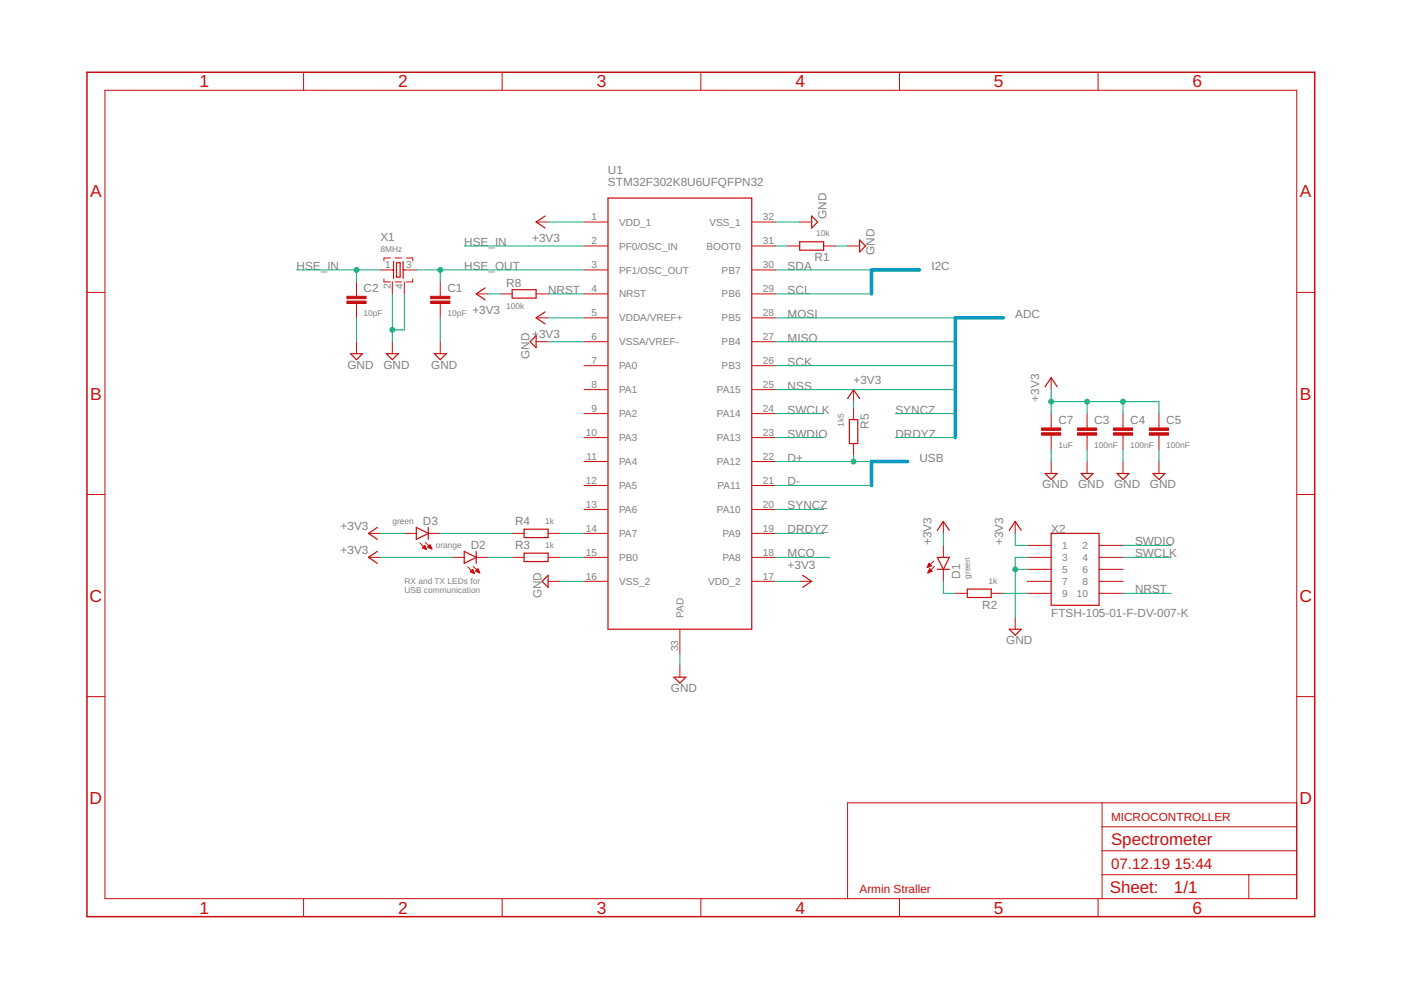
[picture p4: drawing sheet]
<svg xmlns="http://www.w3.org/2000/svg" width="297mm" height="210mm" viewBox="0 0 297 210" stroke-linecap="round" stroke-linejoin="round" font-family="sans-serif">
<g fill="none" stroke="#c90d0c" stroke-width=".25">
<path d="M83.4 55.5v3.5M84.1 55.7h.7v3.1h-.7zM85.5 55.5v3.5M115.6 45.8l-1.9 1.3 1.9 1.2M128.9 42h30.5v91.4h-30.5zM169.5 51.3h5.1v1.7h-5.1zM172.1 45.8l1.3 1.3-1.3 1.2zM182.2 50.9l1.3 1.3-1.3 1.2zM74.3 75h2.6l-1.3 1.3zM81.9 75h2.6l-1.3 1.3zM92.1 75h2.5l-1.3 1.3zM102.9 61l-1.9 1.3 1.9 1.3"/>
<path d="M108.6 61.4h5.1v1.8h-5.1zM113.7 71.2v2.5l-1.3-1.2zM115.6 66.1l-1.9 1.3 1.9 1.3M179.7 84.5l1.3-1.9 1.2 1.9M180.1 89h1.8v5h-1.8zM221.6 82l1.3-1.9 1.2 1.9M80 111.8l-1.9 1.3 1.9 1.3M80 116.9l-1.9 1.3 1.9 1.2M88.3 111.8l2.5 1.3-2.5 1.3zM90.8 111.8v2.6M98.4 116.9l2.6 1.3-2.6 1.2zM101 116.9v2.5"/>
<path d="M111.1 112.2h5.1v1.8h-5.1zM111.1 117.3h5.1v1.8h-5.1zM198.7 112.5l1.3-1.9 1.3 1.9M198.7 118.2h2.6l-1.3 2.5zM214 112.5l1.2-1.9 1.3 1.9M221.6 100.4h2.5l-1.2 1.3zM222.9 113.1h10.1v15.2h-10.1zM229.2 100.4h2.6l-1.3 1.3zM236.8 100.4h2.6l-1.3 1.3zM244.5 100.4h2.5l-1.3 1.3zM116.2 122v2.5l-1.3-1.2zM170.2 122l1.9 1.3-1.9 1.2"/>
<path d="M198.7 120.7h2.6M205.1 124.9h5.1v1.8h-5.1zM214 133.4h2.5l-1.3 1.3zM142.9 143.6h2.5l-1.3 1.2z"/>
</g>
<g fill="none" stroke="#c90d0c" stroke-width=".21">
<path d="M22.2 19.1h252.7v171.4h-252.7zM64.4 15.3v3.8M106.5 15.3v3.8M148.6 15.3v3.8M190.7 15.3v3.8M232.8 15.3v3.8M75.6 59.8v3M80.6 57.2h2.8M81.4 59.1v.7h1.4M82.8 54.7h-1.4v.6M83.2 59.8v2.5M83.8 54.7h1.4"/>
<path d="M83.8 59.8h1.4M85.5 57.2h2.8M85.7 59.8v2.5M86.1 54.7h1.4v.6M87.5 59.1v.7h-1.4M93.3 59.8v3M113.7 47.1h2.5M123.8 47.1h5.1M123.8 52.2h5.1M123.8 57.2h5.1M159.4 47.1h5.1M159.4 52.2h5.1"/>
<path d="M159.4 57.2h5.1M167 52.2h2.5M169.5 47.1h2.6M174.6 52.2h2.6M179.7 52.2h2.5M18.4 62h3.8M75.6 64.3v3.1M75.6 72.5v2.5M83.2 72.5v2.5M93.3 64.3v3.1M93.3 72.5v2.5M101 62.3h2.5"/>
<path d="M106 62.3h2.6M113.7 62.3h2.5M113.7 67.4h2.5M113.7 72.5h2.5M123.8 62.3h5.1M123.8 67.4h5.1M123.8 72.5h5.1M123.8 77.5h5.1M159.4 62.3h5.1M159.4 67.4h5.1M159.4 72.5h5.1M159.4 77.5h5.1"/>
<path d="M274.9 62h3.8M123.8 82.6h5.1M123.8 87.7h5.1M123.8 92.8h5.1M123.8 97.9h5.1M159.4 82.6h5.1M159.4 87.7h5.1M159.4 92.8h5.1M159.4 97.9h5.1M181 82.6v2.6M181 86.4v2.6M181 94v2.6"/>
<path d="M222.9 80.1v2.5M222.9 87.7v3M222.9 92.3v3M222.9 97.9v2.5M230.5 87.7v3M230.5 92.3v3M230.5 97.9v2.5M238.1 87.7v3M238.1 92.3v3M238.1 97.9v2.5M245.7 87.7v3M245.7 92.3v3"/>
<path d="M245.7 97.9v2.5M18.4 104.8h3.8M78.1 113.1h2.5M78.1 118.2h2.5M85.7 113.1h2.6M89 115.1l1.4 1.4M89.6 116.1h.6M89.7 116.2h.6M89.7 116h.5M89.9 115.8h.2M90 116.3h.3M90 115.7h.1"/>
<path d="M90 115.6l.4 .9-.9-.4zM90.2 115l1.4 1.4M90.2 116.4h.2M90.7 116l.5-.5 .4 .9zM90.7 116h.7M90.8 113.1h2.5M90.8 116.1h.6M90.9 115.8h.4M91 115.7h.3M91.1 116.2h.4M91.1 115.6h.1M91.4 116.3h.1"/>
<path d="M95.9 118.2h2.5M101 118.2h2.5M108.6 113.1h2.5M108.6 118.2h2.5M116.2 113.1h2.5M116.2 118.2h2.5M123.8 102.9h5.1M123.8 108h5.1M123.8 113.1h5.1M123.8 118.2h5.1M159.4 102.9h5.1M159.4 108h5.1"/>
<path d="M159.4 113.1h5.1M159.4 118.2h5.1M196.8 119.9h.7M196.8 119.8h.5M196.8 119.7h.4M196.9 119.6h.2M197 119.4h.1M197 119.4l-.4 .9M197 119.4l.5 .6-.9 .3M198 118.9l-1.4 1.4M200 110.6v2.5M200 115.6v2.6"/>
<path d="M215.2 110.6v2.5M217.8 118.2h5.1M217.8 115.6h5.1M233 118.2h5.1M233 115.6h5.1M274.9 104.8h3.8M99.2 120.2l1.4 1.4M99.8 121.1h.6M99.8 121.3h.6M99.9 121h.5M100 120.9h.3M100.1 121.4h.4"/>
<path d="M100.1 120.8h.1M100.2 120.7l.4 .9-.9-.4zM100.3 120.1l1.4 1.4M100.4 121.5h.1M100.8 121.1l.5-.5 .4 .9zM100.9 121h.6M101 121.1h.6M101 120.9h.5M101.2 120.8h.2M101.2 121.3h.4M101.3 120.6h.1M101.5 121.4h.2"/>
<path d="M116.2 123.3h2.5M123.8 123.3h5.1M144.1 133.4v5.1M159.4 123.3h5.1M169.5 123.3h2.6M196.6 120.3h.1M196.7 120.2h.3M196.7 120.1h.5M196.7 121.4h.2M196.8 121.3h.4M196.8 121.1h.7M196.9 121h.6"/>
<path d="M197 120.9h.4M197 120.8h.3M197.1 120.6h.1M197.1 120.6l.5 .5-.9 .4zM198.1 120.1l-1.4 1.4M200 120.7v2.6M202.5 125.8h2.6M210.2 125.8h2.5M215.2 130.9v2.5M217.8 123.3h5.1M217.8 120.7h5.1M217.8 125.8h5.1"/>
<path d="M233 123.3h5.1M233 120.7h5.1M233 125.8h5.1M18.4 147.7h3.8M144.1 141v2.6M274.9 147.7h3.8M233.7 170.2v20.3M233.7 175.3h41.2M274.9 170.2h-95.2v20.3M64.4 190.5v3.9M106.5 190.5v3.9M148.6 190.5v3.9"/>
<path d="M190.7 190.5v3.9M232.8 190.5v3.9M233.7 185.5h41.2M233.7 180.4h41.2M264.8 185.5v5"/>
</g>
<g fill="#c90d0c" stroke="#c90d0c" stroke-width=".21">
<path d="M91.3 63.8h4.1v.5h-4.1z"/>
<path d="M91.3 62.8h4.1v.5h-4.1z"/>
<path d="M73.6 63.8h4v.5h-4z"/>
<path d="M73.6 62.8h4v.5h-4z"/>
<path d="M220.8 91.8h4.1v.5h-4.1z"/>
<path d="M220.8 90.7h4.1v.5h-4.1z"/>
<path d="M228.5 91.8h4v.5h-4z"/>
<path d="M228.5 90.7h4v.5h-4z"/>
<path d="M236.1 91.8h4v.5h-4z"/>
<path d="M236.1 90.7h4v.5h-4z"/>
<path d="M243.7 91.8h4.1v.5h-4.1z"/>
<path d="M243.7 90.7h4.1v.5h-4.1z"/>
</g>
<path d="M18.4 15.3h260.3v179.1h-260.3z" fill="none" stroke="#c90d0c" stroke-width=".32"/>
<path d="M194.9 57.2h-10.1v5.1M212.7 67.4h-10.2v25.4M192.4 97.9h-7.6v5" fill="none" stroke="#0696d7" stroke-width=".76"/>
<g fill="none" stroke="#0dab76" stroke-width=".21">
<path d="M62.9 57.2h17.7M75.6 57.2v2.6M88.3 57.2h35.5M93.3 57.2v2.6M98.4 52.2h25.4M116.2 47.1h7.6M164.5 47.1h5M164.5 52.2h2.5M164.5 57.2h20.3M177.2 52.2h2.5M75.6 67.4v5.1M83.2 62.3v10.2"/>
<path d="M85.7 62.3v7.6h-2.5M93.3 67.4v5.1M103.5 62.3h2.5M116.2 67.4h7.6M116.2 62.3h7.6M116.2 72.5h7.6M164.5 67.4h38M164.5 62.3h20.3M164.5 72.5h38M164.5 77.5h38M164.5 82.6h38M164.5 87.7h10.1"/>
<path d="M164.5 92.8h10.1M164.5 97.9h20.3M181 85.2v1.2M181 96.6v1.3M189.9 87.7h12.6M189.9 92.8h12.6M222.9 82.6v5.1M222.9 95.3v2.6M222.9 85.2h22.8v2.5M230.5 85.2v2.5M230.5 95.3v2.6M238.1 85.2v2.5"/>
<path d="M238.1 95.3v2.6M245.7 95.3v2.6M80.6 113.1h5.1M80.6 118.2h15.3M93.3 113.1h15.3M103.5 118.2h5.1M118.7 113.1h5.1M118.7 118.2h5.1M164.5 113.1h10.1M164.5 118.2h11.4M164.5 102.9h20.3M164.5 108h10.1"/>
<path d="M200 113.1v2.5M215.2 113.1v2.5h2.6M217.8 118.2h-2.6v12.7M238.1 115.6h10.2M238.1 118.2h10.2M118.7 123.3h5.1M144.1 138.5v2.5M164.5 123.3h5M200 123.3v2.5h2.5M212.7 125.8h5.1M215.2 120.7h2.6M238.1 125.8h10.2"/>
</g>
<g fill="#0dab76" stroke="#0dab76" stroke-width=".21">
<circle cx="222.9" cy="85.2" r=".51"/>
<circle cx="238.1" cy="85.2" r=".51"/>
<circle cx="230.5" cy="85.2" r=".51"/>
<circle cx="83.2" cy="69.9" r=".51"/>
<circle cx="215.2" cy="120.7" r=".51"/>
<circle cx="93.3" cy="57.2" r=".51"/>
<circle cx="75.6" cy="57.2" r=".51"/>
<circle cx="181" cy="97.9" r=".51"/>
</g>
<g font-size="3.7" fill="#c90d0c">
<text x="42.3" y="18.5">1</text>
<text x="84.4" y="18.5">2</text>
<text x="126.5" y="18.5">3</text>
<text x="168.6" y="18.5">4</text>
<text x="210.7" y="18.5">5</text>
<text x="252.9" y="18.5">6</text>
<text x="19.1" y="41.9">A</text>
<text x="275.6" y="41.9">A</text>
<text x="19.1" y="84.7">B</text>
<text x="275.6" y="84.7">B</text>
<text x="19" y="127.6">C</text>
<text x="275.5" y="127.6">C</text>
<text x="19" y="170.4">D</text>
<text x="275.5" y="170.4">D</text>
<text x="42.3" y="193.7">1</text>
<text x="84.4" y="193.7">2</text>
<text x="126.5" y="193.7">3</text>
<text x="168.6" y="193.7">4</text>
<text x="210.7" y="193.7">5</text>
<text x="252.9" y="193.7">6</text>
</g>
<g font-size="3.6" fill="#c90d0c">
<text x="235.6" y="179.1">Spectrometer</text>
<text x="235.3" y="189.4">Sheet:</text>
<text x="248.9" y="189.3">1/1</text>
</g>
<g font-size="3.2" fill="#c90d0c">
<text x="235.6" y="184.2">07.12.19</text>
<text x="249" y="184.2">15:44</text>
</g>
<g font-size="2.5" fill="#808080">
<text x="128.9" y="39.5">STM32F302K8U6UFQFPN32</text>
<text x="128.9" y="36.9">U1</text>
<text x="175.3" y="46.4" transform="rotate(-90 175.3 46.4)">GND</text>
<text x="80.7" y="51.1">X1</text>
<text x="98.4" y="52.1">HSE_IN</text>
<text x="112.8" y="51.4">+3V3</text>
<text x="62.9" y="57.2">HSE_IN</text>
<text x="98.4" y="57.2">HSE_OUT</text>
<text x="167" y="57.2">SDA</text>
<text x="172.7" y="55.4">R1</text>
<text x="185.4" y="54.1" transform="rotate(-90 185.4 54.1)">GND</text>
<text x="197.5" y="57.2">I2C</text>
<text x="77.1" y="61.9">C2</text>
<text x="94.9" y="61.9">C1</text>
<text x="107.3" y="60.8">R8</text>
<text x="116.2" y="62.3">NRST</text>
<text x="167" y="62.3">SCL</text>
<text x="100.1" y="66.6">+3V3</text>
<text x="112.8" y="71.7">+</text>
<text x="114.3" y="71.7">3V3</text>
<text x="167" y="67.4">MOSI</text>
<text x="215.3" y="67.4">ADC</text>
<text x="112.3" y="76.1" transform="rotate(-90 112.3 76.1)">GND</text>
<text x="167" y="72.5">MISO</text>
<text x="167" y="77.5">SCK</text>
<text x="73.7" y="78.2">GND</text>
<text x="81.3" y="78.2">GND</text>
<text x="91.4" y="78.2">GND</text>
<text x="167" y="82.6">NSS</text>
<text x="181" y="81.4">+3V3</text>
<text x="167" y="87.7">SWCLK</text>
<text x="189.9" y="87.7">SYNCZ</text>
<text x="220.3" y="85.2" transform="rotate(-90 220.3 85.2)">+3V3</text>
<text x="224.4" y="89.9">C7</text>
<text x="232" y="89.9">C3</text>
<text x="239.6" y="89.9">C4</text>
<text x="247.2" y="89.9">C5</text>
<text x="167" y="92.8">SWDIO</text>
<text x="184.2" y="90.9" transform="rotate(-90 184.2 90.9)">R5</text>
<text x="189.9" y="92.8">DRDYZ</text>
<text x="167" y="97.9">D+</text>
<text x="194.9" y="97.9">USB</text>
<text x="167" y="102.9">D-</text>
<text x="221" y="103.6">GND</text>
<text x="228.6" y="103.6">GND</text>
<text x="236.2" y="103.6">GND</text>
<text x="243.8" y="103.6">GND</text>
<text x="72.2" y="112.3">+3V3</text>
<text x="89.6" y="111.3">D3</text>
<text x="109.2" y="111.3">R4</text>
<text x="167" y="108">SYNCZ</text>
<text x="167" y="113.1">DRDYZ</text>
<text x="222.9" y="113.1">X2</text>
<text x="72.2" y="117.4">+3V3</text>
<text x="99.8" y="116.4">D2</text>
<text x="109.2" y="116.4">R3</text>
<text x="167" y="118.2">MCO</text>
<text x="197.5" y="115.6" transform="rotate(-90 197.5 115.6)">+3V3</text>
<text x="212.7" y="115.6" transform="rotate(-90 212.7 115.6)">+3V3</text>
<text x="240.6" y="118.2">SWCLK</text>
<text x="240.6" y="115.6">SWDIO</text>
<text x="167" y="120.7">+3V3</text>
<text x="203.6" y="122.7" transform="rotate(-90 203.6 122.7)">D1</text>
<text x="240.6" y="125.8">NRST</text>
<text x="114.8" y="126.9" transform="rotate(-90 114.8 126.9)">GND</text>
<text x="208.2" y="129.1">R2</text>
<text x="222.9" y="130.9">FTSH-105-01-F-DV-007-K</text>
<text x="213.3" y="136.6">GND</text>
<text x="142.2" y="146.7">GND</text>
</g>
<g font-size="2.5" fill="#c90d0c">
<text x="235.6" y="174">MICROCONTROLLER</text>
<text x="182.2" y="189.3">Armin Straller</text>
</g>
<g font-size="2.1" fill="#808080">
<text x="125.4" y="46.7">1</text>
<text x="131.2" y="47.8">VDD_1</text>
<text x="150.4" y="47.8">VSS_1</text>
<text x="161.7" y="46.7">32</text>
<text x="125.4" y="51.8">2</text>
<text x="131.2" y="52.9">PF0/OSC_IN</text>
<text x="149.8" y="52.9">BOOT0</text>
<text x="161.7" y="51.8">31</text>
<text x="81.7" y="56.9">1</text>
<text x="86.1" y="56.9">3</text>
<text x="125.4" y="56.9">3</text>
<text x="131.2" y="58">PF1/OSC_OUT</text>
<text x="153" y="58">PB7</text>
<text x="161.7" y="56.9">30</text>
<text x="82.8" y="61.3" transform="rotate(-90 82.8 61.3)">2</text>
<text x="85.4" y="61.3" transform="rotate(-90 85.4 61.3)">4</text>
<text x="125.4" y="62">4</text>
<text x="131.2" y="63.1">NRST</text>
<text x="153" y="63.1">PB6</text>
<text x="161.7" y="62">29</text>
<text x="125.4" y="67">5</text>
<text x="131.2" y="68.1">VDDA/VREF+</text>
<text x="153" y="68.1">PB5</text>
<text x="161.7" y="67">28</text>
<text x="125.4" y="72.1">6</text>
<text x="125.4" y="77.2">7</text>
<text x="131.2" y="73.2">VSSA/VREF-</text>
<text x="153" y="73.2">PB4</text>
<text x="161.7" y="77.2">26</text>
<text x="161.7" y="72.1">27</text>
<text x="125.4" y="82.3">8</text>
<text x="131.2" y="78.3">PA0</text>
<text x="131.2" y="83.4">PA1</text>
<text x="152" y="83.4">PA15</text>
<text x="153" y="78.3">PB3</text>
<text x="161.7" y="82.3">25</text>
<text x="125.4" y="87.3">9</text>
<text x="131.2" y="88.5">PA2</text>
<text x="152" y="88.5">PA14</text>
<text x="161.7" y="87.3">24</text>
<text x="124.2" y="92.4">10</text>
<text x="131.2" y="93.5">PA3</text>
<text x="152" y="93.5">PA13</text>
<text x="161.7" y="92.4">23</text>
<text x="124.3" y="97.5">11</text>
<text x="131.2" y="98.6">PA4</text>
<text x="152" y="98.6">PA12</text>
<text x="161.7" y="97.5">22</text>
<text x="124.2" y="102.6">12</text>
<text x="124.2" y="107.7">13</text>
<text x="131.2" y="103.7">PA5</text>
<text x="152.1" y="103.7">PA11</text>
<text x="161.7" y="107.7">20</text>
<text x="161.7" y="102.6">21</text>
<text x="124.2" y="112.7">14</text>
<text x="131.2" y="108.8">PA6</text>
<text x="131.2" y="113.9">PA7</text>
<text x="152" y="108.8">PA10</text>
<text x="153.2" y="113.9">PA9</text>
<text x="161.7" y="112.7">19</text>
<text x="124.2" y="117.8">15</text>
<text x="131.2" y="118.9">PB0</text>
<text x="153.2" y="118.9">PA8</text>
<text x="161.7" y="117.8">18</text>
<text x="225.2" y="116.4">1</text>
<text x="225.2" y="118.9">3</text>
<text x="229.5" y="116.4">2</text>
<text x="229.5" y="118.9">4</text>
<text x="124.2" y="122.9">16</text>
<text x="131.2" y="124">VSS_2</text>
<text x="150.1" y="124">VDD_2</text>
<text x="161.7" y="122.9">17</text>
<text x="225.2" y="121.5">5</text>
<text x="225.2" y="124">7</text>
<text x="229.5" y="121.5">6</text>
<text x="229.5" y="124">8</text>
<text x="144.9" y="131.1" transform="rotate(-90 144.9 131.1)">PAD</text>
<text x="225.2" y="126.6">9</text>
<text x="228.3" y="126.6">10</text>
<text x="143.8" y="138.1" transform="rotate(-90 143.8 138.1)">33</text>
</g>
<g font-size="1.8" fill="#808080">
<text x="80.7" y="53.4">8MHz</text>
<text x="173" y="50.1">10k</text>
<text x="107.3" y="65.6">100k</text>
<text x="77.1" y="67">10pF</text>
<text x="94.9" y="67">10pF</text>
<text x="178.9" y="90.6" transform="rotate(-90 178.9 90.6)">1k5</text>
<text x="224.4" y="94.9">1uF</text>
<text x="232" y="94.9">100nF</text>
<text x="239.6" y="94.9">100nF</text>
<text x="247.2" y="94.9">100nF</text>
<text x="83.2" y="111.2">green</text>
<text x="115.6" y="111.1">1k</text>
<text x="92.4" y="116.3">orange</text>
<text x="115.6" y="116.1">1k</text>
<text x="85.7" y="123.9">RX and TX LEDs for</text>
<text x="85.7" y="125.8">USB communication</text>
<text x="205.7" y="122.7" transform="rotate(-90 205.7 122.7)">green</text>
<text x="209.6" y="123.8">1k</text>
</g>
</svg>
